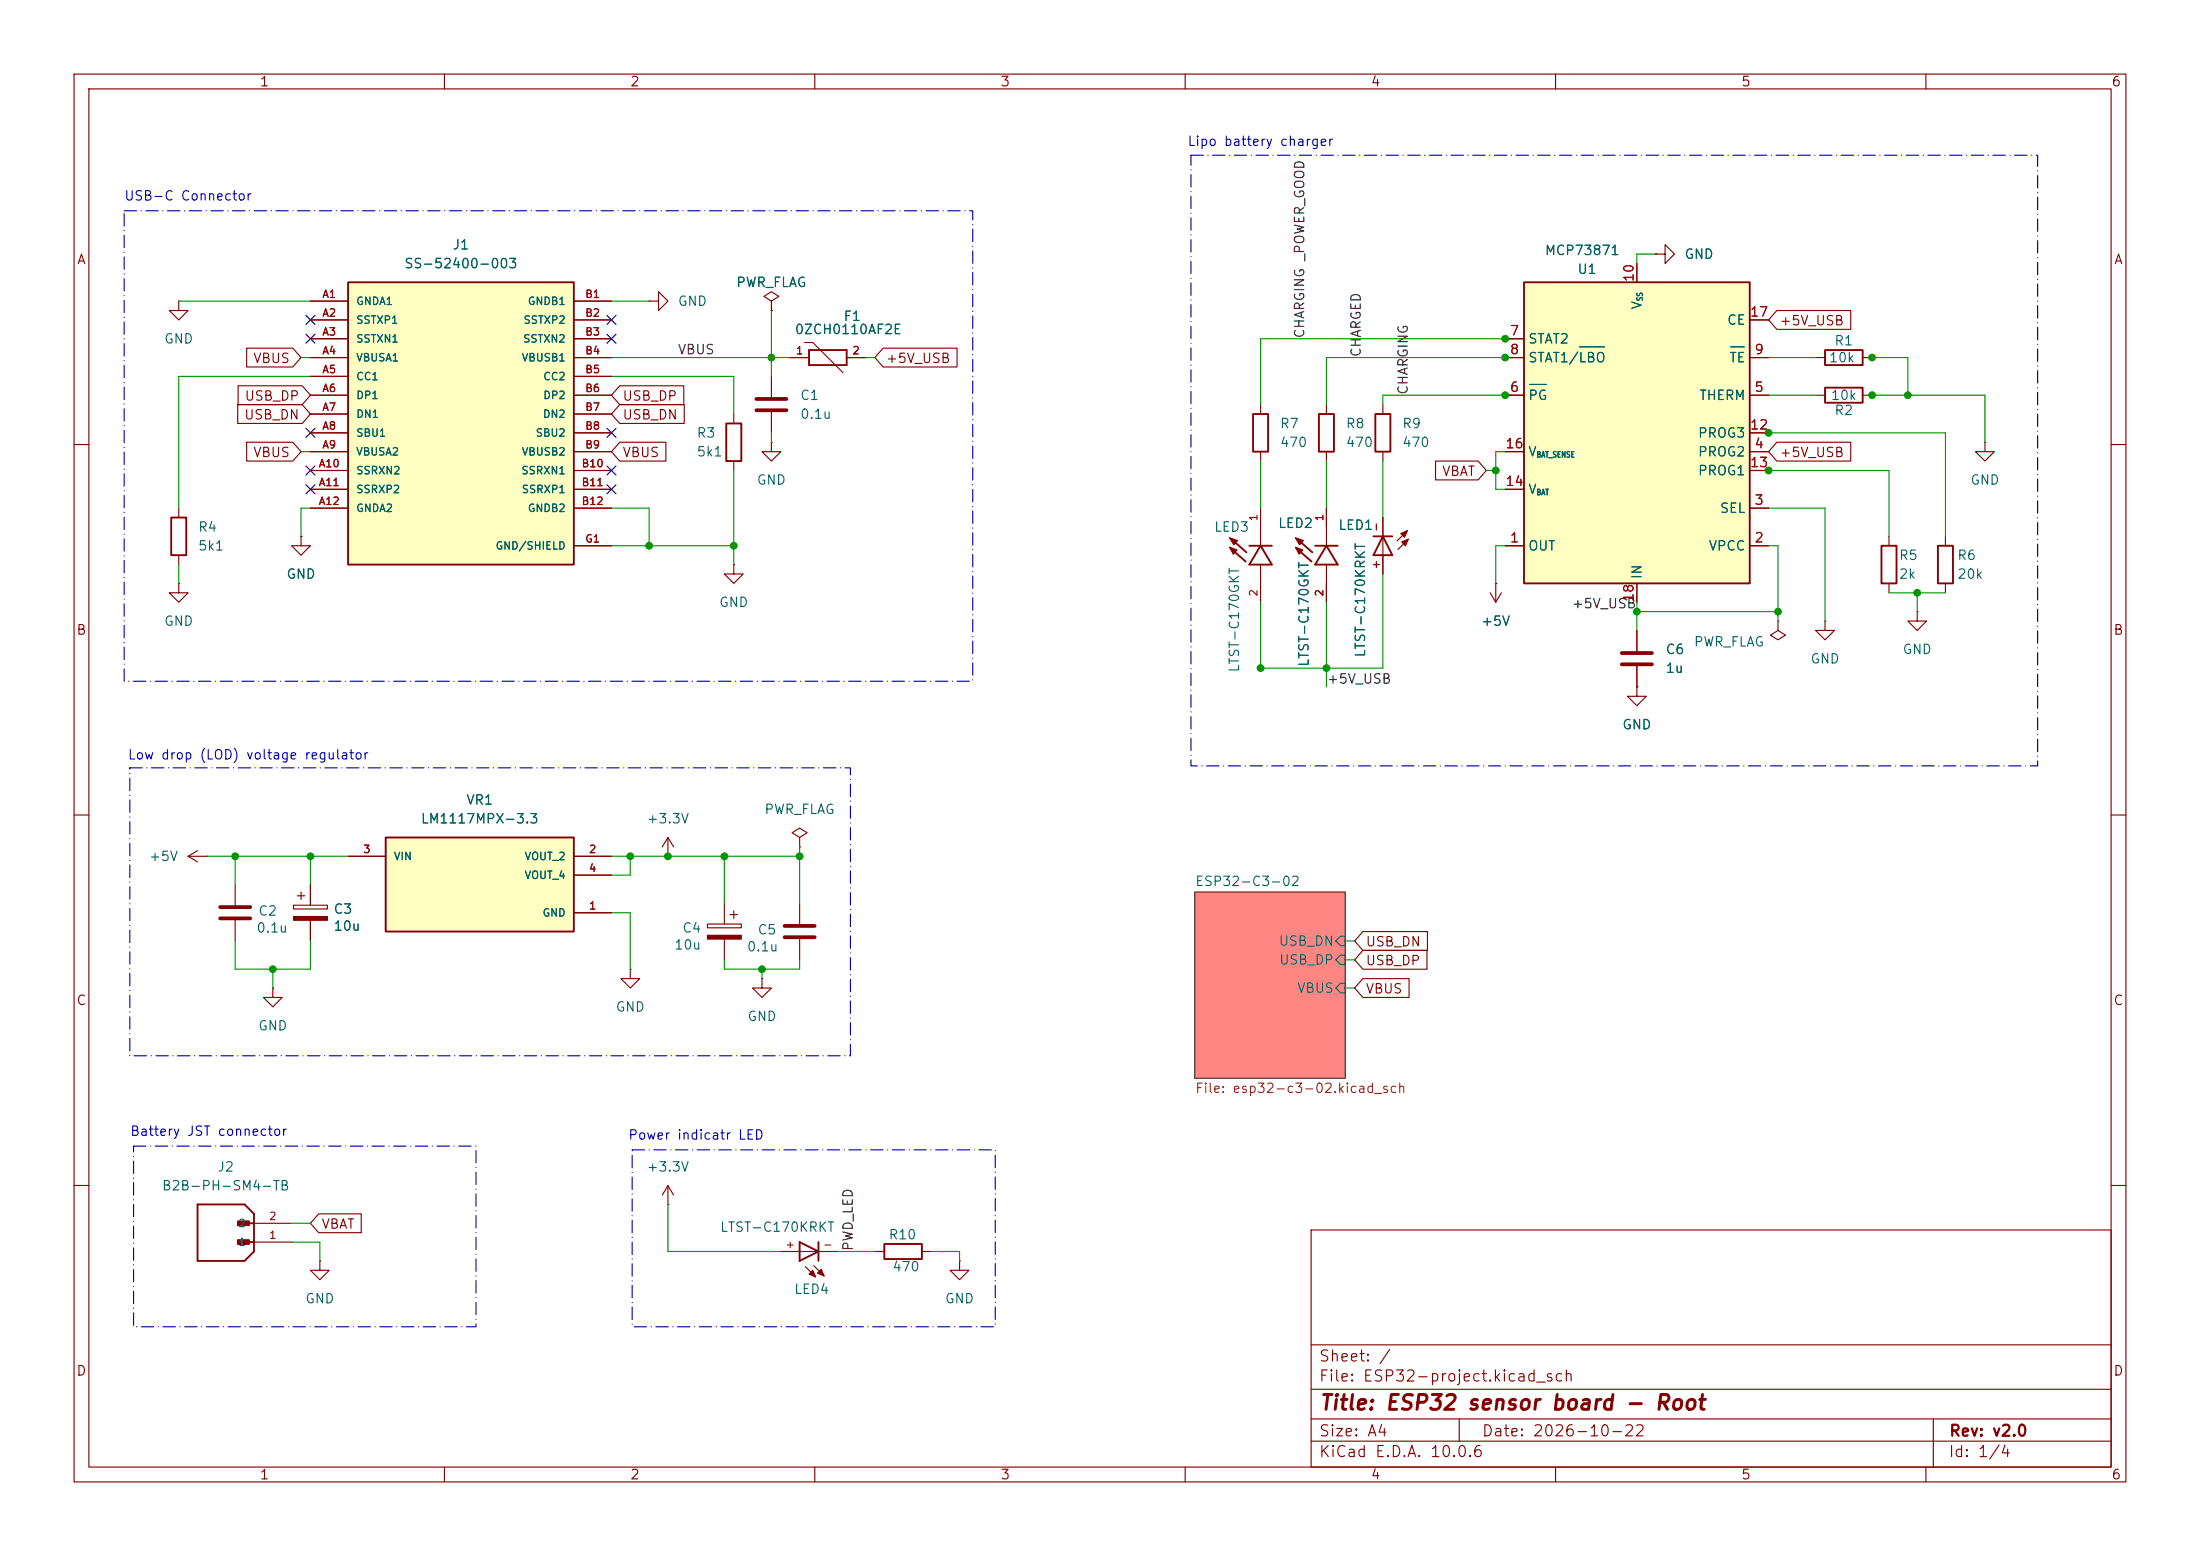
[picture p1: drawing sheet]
<svg xmlns="http://www.w3.org/2000/svg" width="297mm" height="210mm" viewBox="0 0 297 210" stroke-linecap="round" stroke-linejoin="round" font-family="sans-serif">
<g fill="none" stroke="#840000" stroke-width=".15">
<path d="M10 10h277v190h-277zM12 12h273v186h-273zM60 10v2M110 10v2M160 10v2M210 10v2M260 10v2M24.1 40.6v1.3h1.3l-1.3 1.3-1.2-1.3h1.2M24.1 40.6h.1M87.6 40.6h1.3v-1.2l1.3 1.2-1.3 1.3v-1.3M87.6 40.6h.1M104.1 40.6l1.1-.6-1.1-.6-1 .6 1 .6v1.3"/>
<path d="M104.1 41.9h.1M106.7 48.3h2.5M108.6 46.2h1.1l4.1 4.1M114.3 48.3h2.5M10 60h2M24.1 68.6v1.3M24.1 74.9v1.3M40.6 72.4v1.3h1.3l-1.3 1.2-1.2-1.2h1.2M40.6 72.4h.1M99.1 76.2v1.3h1.2l-1.2 1.2-1.3-1.2h1.3M99.1 76.2h.1M285 60h2"/>
<path d="M10 110h2M25.4 115.6l1.3 .7M25.4 115.6h2.5M26.7 114.8l-1.3 .8M27.9 115.6h.1M31.7 119.4v2.8M41.9 119.4v2.8M285 110h2M31.7 124.2v2.8M39.6 122.2h4.6v.5h-4.6zM40.1 120.9h1M40.6 120.4v1"/>
<path d="M41.9 124.2v2.8M10 160h2M177 166h108v32h-108zM285 160h2M60 198v2M110 198v2M160 198v2M177 194.5h108M177 191.5h108M177 187.5h108M177 181.5h108M197 191.5v3"/>
<path d="M210 198v2M260 198v2M261 191.5v6.5"/>
</g>
<path d="M161.3 120.4h20.3v25.1h-20.3z" fill="#ff8682" stroke="#ff8682" stroke-width=".14"/>
<path d="M161.3 120.4h20.3v25.1h-20.3z" fill="none" stroke="#333" stroke-width=".15"/>
<path d="M181 126.4h.6v1.2h-.6l-.7-.6zM181 128.9h.6v1.3h-.6l-.7-.7zM181 132.7h.6v1.3h-.6l-.7-.6z" fill="none" stroke="#006464" stroke-width=".15"/>
<path d="M29.7 122.4h4.1M29.7 124h4.1" fill="none" stroke="#840000" stroke-width=".51"/>
<path d="M109.2 47.2h5.1v2.1h-5.1zM23.1 69.9h2v5h-2z" fill="none" stroke="#840000" stroke-width=".25"/>
<path d="M39.6 123.7h4.6v.5h-4.6z" fill="#840000" stroke="#840000" stroke-width=".15"/>
<path d="M47 38.1h30.5v38.1h-30.5z" fill="#ffffc2"/>
<path d="M47 38.1h30.5v38.1h-30.5zM98 57.2h2.1v5h-2.1zM246.4 47.2h5.1v2.1h-5.1zM166.1 74l2.1 1.8M166.2 72.8l2.1 1.7M168.7 73.7h3M170.2 73.7l1.5 2.5h-3zM26.7 162.6h6.3l1.3 1.2v5.1l-1.3 1.3h-6.3zM32.4 167.6h1.9M32.4 165.1h1.9" fill="none" stroke="#840000" stroke-width=".25"/>
<g fill="none" stroke="#840000" stroke-width=".15">
<path d="M41.9 40.6h5.1M41.9 43.2h5.1M41.9 45.7h5.1M41.9 48.3h5.1M41.9 50.8h5.1M41.9 53.3h5.1M41.9 55.9h5.1M41.9 58.4h5.1M77.5 40.6h5M77.5 43.2h5M77.5 45.7h5M77.5 48.3h5"/>
<path d="M77.5 50.8h5M77.5 53.3h5M77.5 55.9h5M77.5 58.4h5M99.1 55.9v1.3M104.1 59.7v1.3h1.3l-1.3 1.2-1.2-1.2h1.2M104.1 59.7h.1M104.1 50.8v2.8M104.1 55.6v2.8M245.1 48.3h1.3M251.5 48.3h1.2M268 59.7v1.3h1.2l-1.2 1.2-1.3-1.2h1.3"/>
<path d="M268 59.7h.1M24.1 78.7v1.3h1.3l-1.3 1.3-1.2-1.3h1.2M24.1 78.7h.1M41.9 61h5.1M41.9 63.5h5.1M41.9 66h5.1M41.9 68.6h5.1M77.5 61h5M77.5 63.5h5M77.5 66h5M77.5 68.6h5M77.5 73.7h5"/>
<path d="M99.1 62.2v1.3M170.2 68.6v5.1M170.2 76.2v5.1M240 83.8v1.3l1 .6-1 .7-1-.7 1-.6M240 83.8h.1M258.8 82.6v1.2h1.3l-1.3 1.3-1.2-1.3h1.2M258.8 82.6h.1M107.9 113l1.1-.6-1.1-.6-1 .6 1 .6v1.3M107.9 114.3h.1M34.3 167.6h5.1M34.3 165.1h5.1"/>
</g>
<path d="M102.1 53.8h4.1M102.1 55.4h4.1" fill="none" stroke="#840000" stroke-width=".51"/>
<g fill="#840000" stroke="#840000" stroke-width=".14">
<path d="M32.1 167.3h1.6v.7h-1.6z"/>
<path d="M32.1 164.8h1.6v.6h-1.6z"/>
</g>
<g fill="#840000" stroke="#840000" stroke-width=".15">
<path d="M166 73.9l1 .3-.5 .6z"/>
<path d="M166 72.6l1.1 .4-.5 .5z"/>
</g>
<path d="M205.7 38.1h30.5v40.6h-30.5z" fill="#ffffc2"/>
<path d="M205.7 38.1h30.5v40.6h-30.5zM169.2 55.9h2v5.1h-2zM246.4 52.3h5.1v2.1h-5.1zM254 73.7h2v5h-2zM261.6 73.7h2.1v5h-2.1z" fill="none" stroke="#840000" stroke-width=".25"/>
<g fill="none" stroke="#840000" stroke-width=".15">
<path d="M221 35.6v2.5M223.5 34.3h1.3v-1.3l1.3 1.3-1.3 1.3v-1.3M223.5 34.3h.1M170.2 54.6v1.3M203.2 53.3h2.5M203.2 45.7h2.5M203.2 48.3h2.5M236.2 53.3h2.6M236.2 48.3h2.6M236.2 58.4h2.6M236.2 43.2h2.6M245.1 53.3h1.3"/>
<path d="M251.5 53.3h1.2M170.2 61v1.2M201.9 78.7h.1M201.9 78.7v2.6M203.2 73.7h2.5M203.2 61h2.5M203.2 66h2.5M221 78.7v2.6M236.2 73.7h2.6M236.2 68.6h2.6M236.2 61h2.6M236.2 63.5h2.6"/>
<path d="M255 72.4v1.3M255 78.7v1.3M262.6 72.4v1.3M262.6 78.7v1.3M201.2 80l.7 1.3M202.7 80l-.8 1.3M221 92.7v1.3h1.2l-1.2 1.3-1.3-1.3h1.3M221 92.7h.1M221 85.1v2.8M221 89.9v2.8M246.4 83.8v1.3h1.2l-1.2 1.3-1.3-1.3h1.3M246.4 83.8h.1"/>
<path d="M43.2 170.2v1.3h1.2l-1.2 1.2-1.3-1.2h1.3M43.2 170.2h.1"/>
</g>
<path d="M206.5 51.9h2.3M213.2 46.8h3.4M233.6 46.8h1.9" fill="none" stroke="#006464" stroke-width=".15"/>
<path d="M218.9 88.1h4.1M218.9 89.7h4.1" fill="none" stroke="#840000" stroke-width=".51"/>
<path d="M52.1 113h25.4v12.7h-25.4z" fill="#ffffc2"/>
<path d="M178.1 55.9h2v5.1h-2zM185.7 55.9h2v5.1h-2zM175 74l2.1 1.8M175.1 72.8l2.1 1.7M177.5 73.7h3.1M179.1 73.7l1.5 2.5h-3.1zM185.4 72.4h2.6M186.7 72.4l1.3 2.5h-2.6zM52.1 113h25.4v12.7h-25.4zM107.9 167.6l2.6 1.3-2.6 1.3zM110.5 167.6v2.6M119.4 167.9h5.1v2h-5.1z" fill="none" stroke="#840000" stroke-width=".25"/>
<g fill="none" stroke="#840000" stroke-width=".15">
<path d="M221 35.6v2.5M223.5 34.3h.1M32.1 54.6h8.7l1.1 1.3-1.1 1.3h-8.7zM32.1 52.1h8.7l1.1 1.2-1.1 1.3h-8.7zM33.3 59.7h6.2l1.1 1.3-1.1 1.2h-6.2zM33.3 47h6.2l1.1 1.3-1.1 1.2h-6.2zM41.9 40.6h5.1M41.9 43.2h5.1M41.9 45.7h5.1M41.9 48.3h5.1M41.9 50.8h5.1M41.9 53.3h5.1"/>
<path d="M41.9 55.9h5.1M41.9 58.4h5.1M77.5 40.6h5M77.5 43.2h5M77.5 45.7h5M77.5 48.3h5M77.5 50.8h5M77.5 53.3h5M77.5 55.9h5M77.5 58.4h5M83.7 54.6h8.7v2.6h-8.7l-1.2-1.3zM83.7 59.7h6.2v2.5h-6.2l-1.2-1.2z"/>
<path d="M83.7 52.1h8.6v2.5h-8.6l-1.2-1.3zM104.1 41.9h.1M106.7 48.3h2.5M114.3 48.3h2.5M119.2 47h10v2.5h-10l-1.1-1.2zM179.1 54.6v1.3M186.7 54.6v1.3M203.2 45.7h2.5M203.2 48.3h2.5M203.2 53.3h2.5M236.2 43.2h2.6M236.2 48.3h2.6"/>
<path d="M236.2 53.3h2.6M236.2 58.4h2.6M239.9 59.7h10v2.5h-10l-1.1-1.2zM239.9 41.9h10v2.6h-10l-1.1-1.3zM40.6 72.4h.1M41.9 61h5.1M41.9 63.5h5.1M41.9 66h5.1M41.9 68.6h5.1M77.5 61h5M77.5 63.5h5M77.5 66h5"/>
<path d="M77.5 68.6h5M77.5 73.7h5M179.1 61v1.2M179.1 68.6v5.1M179.1 76.2v5.1M186.7 61v1.2M186.7 69.9v7.6M190 71.6l-1.4 1.4M190.1 72.8l-1.4 1.4M193.8 62.2h5.7l1.2 1.3-1.2 1.3h-5.7zM201.9 78.7h.1M203.2 61h2.5"/>
<path d="M203.2 66h2.5M203.2 73.7h2.5M221 78.7v2.6M236.2 61h2.6M236.2 63.5h2.6M236.2 68.6h2.6M236.2 73.7h2.6M221 92.7h.1M221 85.1v2.8M221 89.9v2.8M41.9 119.4v2.8M47 115.6h5.1"/>
<path d="M77.5 115.6h5M77.5 118.1h5M90.2 115.6h.1M90.2 113v2.6M90.2 113l-.8 1.3M90.2 113l.7 1.3M36.8 133.4v1.2h1.3l-1.3 1.3-1.2-1.3h1.2M36.8 133.4h.1M41.9 124.2v2.8M77.5 123.2h5M85.1 130.8v1.3h1.3l-1.3 1.3-1.3-1.3h1.3M85.1 130.8h.1"/>
<path d="M95.5 124.7h4.6v.5h-4.6zM97.8 121.9v2.8M97.8 126.7v2.8M98.6 123.4h1M99.1 122.9v1.1M102.9 132.1v1.3h1.2l-1.2 1.2-1.3-1.2h1.3M102.9 132.1h.1M107.9 121.9v2.8M107.9 126.7v2.8M184 128.3h8.6v2.5h-8.6l-1.1-1.3zM184 132.1h6.2v2.5h-6.2l-1.1-1.2zM184 125.7h8.7v2.6h-8.7l-1.1-1.3z"/>
<path d="M43 163.8h5.8v2.6h-5.8l-1.1-1.3zM90.2 162.6h.1M90.2 160l-.8 1.3M90.2 160l.7 1.3M90.2 160v2.6M105.4 168.9h7.6M108.7 170.9l1.4 1.4M109.9 170.8l1.4 1.4M118.1 168.9h1.3M124.5 168.9h1.2M129.5 170.2v1.3h1.3l-1.3 1.2-1.2-1.2h1.2M129.5 170.2h.1"/>
</g>
<g fill="#840000" stroke="#840000" stroke-width=".15">
<path d="M110.4 171.8l.5-.5 .4 .9z"/>
<path d="M109.2 172l.5-.5 .4 .8z"/>
<path d="M95.5 126.2h4.6v.5h-4.6z"/>
<path d="M189.1 72l.9-.4-.4 .9z"/>
<path d="M189.2 73.2l.9-.4-.4 .9z"/>
<path d="M174.9 73.9l1 .3-.5 .6z"/>
<path d="M174.9 72.6l1.1 .4-.5 .5z"/>
</g>
<path d="M105.9 125h4.1M105.9 126.5h4.1" fill="none" stroke="#840000" stroke-width=".51"/>
<g fill="none" stroke="#009600" stroke-width=".15">
<path d="M223.5 34.3h-2.5v1.3M24.1 40.6h17.8M40.6 48.3h1.3M41.9 50.8h-17.8v17.8M82.5 48.3h24.2M82.5 50.8h16.6v5.1M82.5 40.6h5.1M104.1 41.9v8.9M104.1 58.4v1.3M116.8 48.3h1.3M204.2 48.3h-25.1v6.3M204.2 53.3h-17.5v1.3"/>
<path d="M204.2 45.7h-34v8.9M238.5 58.4h24.1v14M238.8 48.3h6.3M238.8 53.3h6.3M252.5 48.3h5.1v5M252.5 53.3h15.5v6.4M24.1 76.2v2.5M40.6 61h1.3M41.9 68.6h-1.3v3.8M82.5 73.7h16.6M82.5 68.6h5.1v5.1M99.1 63.5v12.7"/>
<path d="M170.2 62.2v6.4M179.1 62.2v6.4M186.7 62.2v7.7M186.7 77.5v12.7h-16.8M200.7 63.5h1.2M203.2 73.7h-1.3v5M203.2 61h-1.3v5h1.3M238.5 63.5h16.5v8.9M238.8 73.7h1.2v10.1M238.8 68.6h7.6v15.2M170.2 81.3v8.9M179.1 81.3v11.4"/>
<path d="M221 81.3v3.8M221 82.6h19M255 80h7.6M258.8 80v2.6M27.9 115.6h19.1M31.7 115.6v3.8M41.9 115.6v3.8M82.5 115.6h25.4M85.1 115.6v2.5h-2.6M97.8 115.6v6.3M107.9 114.3v7.6M31.7 127v3.8h10.2v-3.8"/>
<path d="M36.8 130.8v2.6M82.5 123.2h2.6v7.6M97.8 129.5v1.3h10.1v-1.3M102.9 130.8v1.3M181.6 133.4h1.3M181.6 127h1.3M181.6 129.5h1.3M39.4 167.6h3.8v2.6M39.4 165.1h2.5M90.2 162.6v6.3h15.2M113 168.9h5.1M125.7 168.9h3.8v1.3"/>
</g>
<g fill="none" stroke="#000084" stroke-width=".15">
<path d="M41.3 42.6l1.2 1.2M41.3 45.1l1.2 1.2M41.3 57.8l1.2 1.2M42.5 42.6l-1.2 1.2M42.5 45.1l-1.2 1.2M42.5 57.8l-1.2 1.2M81.9 57.8l1.3 1.2M81.9 45.1l1.3 1.2M81.9 42.6l1.3 1.2M83.2 57.8l-1.3 1.2M83.2 45.1l-1.3 1.2M83.2 42.6l-1.3 1.2"/>
<path d="M41.3 65.4l1.2 1.2M41.3 62.9l1.2 1.2M42.5 65.4l-1.2 1.2M42.5 62.9l-1.2 1.2M81.9 65.4l1.3 1.2M81.9 62.9l1.3 1.2M83.2 65.4l-1.3 1.2M83.2 62.9l-1.3 1.2"/>
</g>
<path d="M16.8 28.4h114.5v63.5h-114.5zM160.8 21h114.3v82.4h-114.3zM17.5 103.6h97.3v38.9h-97.3zM18 154.7h46.3v24.4h-46.3zM85.3 155.2h49.1v23.9h-49.1z" fill="none" stroke="#0000c2" stroke-width=".15" stroke-dasharray="1.7 .6 0 .6"/>
<path d="M206.5 51.9h2.3M213.2 46.8h3.4M233.6 46.8h1.9" fill="none" stroke="#006464" stroke-width=".15"/>
<g fill="#009600" stroke="#009600" stroke-width=".14">
<circle cx="85.1" cy="115.6" r=".46"/>
<circle cx="97.8" cy="115.6" r=".46"/>
<circle cx="107.9" cy="115.6" r=".46"/>
<circle cx="90.2" cy="115.6" r=".46"/>
<circle cx="102.9" cy="130.8" r=".46"/>
<circle cx="203.2" cy="53.3" r=".46"/>
<circle cx="203.2" cy="48.3" r=".46"/>
<circle cx="203.2" cy="45.7" r=".46"/>
<circle cx="104.1" cy="48.3" r=".46"/>
<circle cx="99.1" cy="73.7" r=".46"/>
<circle cx="179.1" cy="90.2" r=".46"/>
<circle cx="170.2" cy="90.2" r=".46"/>
<circle cx="201.9" cy="63.5" r=".46"/>
<circle cx="252.7" cy="48.3" r=".46"/>
<circle cx="240" cy="82.6" r=".46"/>
<circle cx="257.6" cy="53.3" r=".46"/>
<circle cx="258.8" cy="80" r=".46"/>
<circle cx="252.7" cy="53.3" r=".46"/>
<circle cx="238.8" cy="58.4" r=".46"/>
<circle cx="238.8" cy="63.5" r=".46"/>
<circle cx="221" cy="82.6" r=".46"/>
<circle cx="41.9" cy="115.6" r=".46"/>
<circle cx="87.6" cy="73.7" r=".46"/>
<circle cx="31.7" cy="115.6" r=".46"/>
<circle cx="36.8" cy="130.8" r=".46"/>
</g>
<text font-size="2" fill="#840000" x="178" y="190.8">Title: ESP32 sensor board - Root</text>
<g font-size="1.5" fill="#840000">
<text x="178" y="184.1">Sheet: /</text>
<text x="178" y="186.8">File: ESP32-project.kicad_sch</text>
<text x="178" y="197">KiCad E.D.A. 10.0.6</text>
<text x="178" y="194.2">Size: A4</text>
<text x="200" y="194.2">Date: 2026-10-22</text>
<text x="263" y="197">Id: 1/4</text>
<text x="263" y="194.2">Rev: v2.0</text>
</g>
<g font-size="1.3" fill="#840000">
<text x="35" y="12">1</text>
<text x="85" y="12">2</text>
<text x="135" y="12">3</text>
<text x="185" y="12">4</text>
<text x="235" y="12">5</text>
<text x="285" y="12">6</text>
<text x="10.3" y="36">A</text>
<text x="285.3" y="36">A</text>
<text x="240.2" y="44.2">+5V_USB</text>
<text x="34.1" y="49.3">VBUS</text>
<text x="119.5" y="49.3">+5V_USB</text>
<text x="32.9" y="56.9">USB_DN</text>
<text x="32.9" y="54.4">USB_DP</text>
<text x="84" y="56.9">USB_DN</text>
<text x="84" y="54.4">USB_DP</text>
<text x="34.1" y="62">VBUS</text>
<text x="84" y="62">VBUS</text>
<text x="194.6" y="64.6">VBAT</text>
<text x="240.2" y="62">+5V_USB</text>
<text x="10.2" y="86">B</text>
<text x="285.2" y="86">B</text>
<text x="184.3" y="130.6">USB_DP</text>
<text x="184.3" y="128.1">USB_DN</text>
<text x="10.2" y="136">C</text>
<text x="184.3" y="134.4">VBUS</text>
<text x="285.2" y="136">C</text>
<text x="43.3" y="166.2">VBAT</text>
<text x="10.2" y="186">D</text>
<text x="285.2" y="186">D</text>
<text x="35" y="200">1</text>
<text x="85" y="200">2</text>
<text x="135" y="200">3</text>
<text x="185" y="200">4</text>
<text x="235" y="200">5</text>
<text x="285" y="200">6</text>
</g>
<g font-size="1.3" fill="#0000c2">
<text x="160.2" y="20">Lipo battery charger</text>
<text x="16.7" y="27.4">USB-C Connector</text>
<text x="17.2" y="102.8">Low drop (LOD) voltage regulator</text>
<text x="17.5" y="153.6">Battery JST connector</text>
<text x="84.7" y="154.1">Power indicatr LED</text>
</g>
<g font-size="1.3" fill="#006464">
<text x="61" y="34">J1</text>
<text x="208.5" y="34.7">MCP73871</text>
<text x="227.3" y="35.3">GND</text>
<text x="54.5" y="36.5">SS-52400-003</text>
<text x="91.4" y="41.6">GND</text>
<text x="99.3" y="39.1">PWR_FLAG</text>
<text x="212.9" y="37.3">U1</text>
<text x="221.9" y="41.9" transform="rotate(-90 221.9 41.9)">V</text>
<text x="22.1" y="46.7">GND</text>
<text x="107.2" y="45.4">0ZCH0110AF2E</text>
<text x="113.8" y="43.6">F1</text>
<text x="206.2" y="46.7">STAT2</text>
<text x="233.1" y="44.1">CE</text>
<text x="247.6" y="46.9">R1</text>
<text x="206.2" y="49.2">STAT1/LBO</text>
<text x="233.4" y="49.2">TE</text>
<text x="246.8" y="49.2">10k</text>
<text x="94" y="59.4">R3</text>
<text x="107.9" y="54.3">C1</text>
<text x="107.9" y="56.8">0.1u</text>
<text x="172.7" y="58.1">R7</text>
<text x="181.6" y="58.1">R8</text>
<text x="189.2" y="58.1">R9</text>
<text x="206.2" y="54.3">PG</text>
<text x="229.1" y="59.4">PROG3</text>
<text x="229.3" y="54.3">THERM</text>
<text x="247.1" y="54.3">10k</text>
<text x="247.6" y="56.3">R2</text>
<text x="94" y="61.9">5k1</text>
<text x="102.1" y="65.7">GND</text>
<text x="172.7" y="60.7">470</text>
<text x="181.6" y="60.7">470</text>
<text x="189.2" y="60.7">470</text>
<text x="206.2" y="61.9">V</text>
<text x="229.1" y="61.9">PROG2</text>
<text x="229.1" y="64.5">PROG1</text>
<text x="265.9" y="65.7">GND</text>
<text x="172.5" y="71.6">LED2</text>
<text x="180.6" y="71.8">LED1</text>
<text x="206.2" y="67">V</text>
<text x="232.1" y="69.5">SEL</text>
<text x="26.7" y="72.1">R4</text>
<text x="26.7" y="74.6">5k1</text>
<text x="163.8" y="72.1">LED3</text>
<text x="206.2" y="74.6">OUT</text>
<text x="230.6" y="74.6">VPCC</text>
<text x="256.3" y="75.9">R5</text>
<text x="264.1" y="75.9">R6</text>
<text x="38.6" y="78.4">GND</text>
<text x="97" y="82.2">GND</text>
<text x="221.9" y="78.3" transform="rotate(-90 221.9 78.3)">IN</text>
<text x="256.3" y="78.4">2k</text>
<text x="264.1" y="78.4">20k</text>
<text x="22.1" y="84.8">GND</text>
<text x="184.6" y="88.8" transform="rotate(-90 184.6 88.8)">LTST-C170KRKT</text>
<text x="199.9" y="84.8">+5V</text>
<text x="224.8" y="88.6">C6</text>
<text x="228.6" y="87.6">PWR_FLAG</text>
<text x="244.3" y="89.9">GND</text>
<text x="256.8" y="88.6">GND</text>
<text x="167.6" y="90.8" transform="rotate(-90 167.6 90.8)">LTST-C170GKT</text>
<text x="177" y="90.1" transform="rotate(-90 177 90.1)">LTST-C170GKT</text>
<text x="224.8" y="91.1">1u</text>
<text x="218.9" y="98.8">GND</text>
<text x="56.7" y="111.5">LM1117MPX-3.3</text>
<text x="62.9" y="108.9">VR1</text>
<text x="87.2" y="111.5">+3.3V</text>
<text x="103.1" y="110.2">PWR_FLAG</text>
<text x="20" y="116.5">+5V</text>
<text x="161.3" y="119.9">ESP32-C3-02</text>
<text x="34.8" y="123.9">C2</text>
<text x="44.9" y="123.6">C3</text>
<text x="44.9" y="125.9">10u</text>
<text x="34.5" y="126.2">0.1u</text>
<text x="90.9" y="128.5">10u</text>
<text x="92" y="126.2">C4</text>
<text x="100.7" y="128.7">0.1u</text>
<text x="102.2" y="126.4">C5</text>
<text x="172.5" y="128">USB_DN</text>
<text x="172.6" y="130.5">USB_DP</text>
<text x="83" y="136.9">GND</text>
<text x="175" y="134.3">VBUS</text>
<text x="34.8" y="139.4">GND</text>
<text x="100.8" y="138.1">GND</text>
<text x="21.8" y="161">B2B-PH-SM4-TB</text>
<text x="29.3" y="158.4">J2</text>
<text x="87.2" y="158.4">+3.3V</text>
<text x="97.1" y="166.6">LTST-C170KRKT</text>
<text x="119.9" y="167.6">R10</text>
<text x="120.4" y="171.9">470</text>
<text x="41.1" y="176.2">GND</text>
<text x="107.1" y="175">LED4</text>
<text x="127.5" y="176.2">GND</text>
</g>
<g font-size="1.3" fill="#a90000">
<text x="220.8" y="38.2" transform="rotate(-90 220.8 38.2)">10</text>
<text x="203.7" y="45.6">7</text>
<text x="236.2" y="43">17</text>
<text x="203.7" y="53.2">6</text>
<text x="203.7" y="48.1">8</text>
<text x="236.8" y="53.2">5</text>
<text x="236.8" y="48.1">9</text>
<text x="236.2" y="58.3">12</text>
<text x="203.1" y="65.9">14</text>
<text x="203.1" y="60.8">16</text>
<text x="236.2" y="63.4">13</text>
<text x="236.8" y="60.8">4</text>
<text x="236.8" y="68.4">3</text>
<text x="203.7" y="73.5">1</text>
<text x="236.8" y="73.5">2</text>
<text x="220.8" y="81.3" transform="rotate(-90 220.8 81.3)">18</text>
</g>
<g font-size="1.3" fill="#0f0f0f">
<text x="176.4" y="45.7" transform="rotate(-90 176.4 45.7)">CHARGING _POWER_GOOD</text>
<text x="91.4" y="48.1">VBUS</text>
<text x="184" y="48.3" transform="rotate(-90 184 48.3)">CHARGED</text>
<text x="190.4" y="53.4" transform="rotate(-90 190.4 53.4)">CHARGING</text>
<text x="212.1" y="82.4">+5V_USB</text>
<text x="179" y="92.6">+5V_USB</text>
<text x="115.4" y="168.9" transform="rotate(-90 115.4 168.9)">PWD_LED</text>
</g>
<text font-size="1.3" fill="#725600" x="161.3" y="147.8">File: esp32-c3-02.kicad_sch</text>
<g font-size="1" fill="#a90000">
<text x="43.4" y="40.5">A1</text>
<text x="78.9" y="40.5">B1</text>
<text x="43.4" y="43">A2</text>
<text x="43.4" y="45.5">A3</text>
<text x="78.9" y="43">B2</text>
<text x="78.9" y="45.5">B3</text>
<text x="43.4" y="48.1">A4</text>
<text x="43.4" y="50.6">A5</text>
<text x="43.4" y="53.2">A6</text>
<text x="78.9" y="48.1">B4</text>
<text x="78.9" y="50.6">B5</text>
<text x="78.9" y="53.2">B6</text>
<text x="107.4" y="48.1">1</text>
<text x="115" y="48.1">2</text>
<text x="43.4" y="55.7">A7</text>
<text x="43.4" y="58.2">A8</text>
<text x="78.9" y="55.7">B7</text>
<text x="78.9" y="58.2">B8</text>
<text x="42.9" y="63.3">A10</text>
<text x="42.9" y="65.9">A11</text>
<text x="43.4" y="60.8">A9</text>
<text x="78.4" y="63.3">B10</text>
<text x="78.4" y="65.9">B11</text>
<text x="78.9" y="60.8">B9</text>
<text x="42.9" y="68.4">A12</text>
<text x="78.4" y="68.4">B12</text>
<text x="170" y="70.4" transform="rotate(-90 170 70.4)">1</text>
<text x="178.9" y="70.4" transform="rotate(-90 178.9 70.4)">1</text>
<text x="186.5" y="71.9" transform="rotate(-90 186.5 71.9)">-</text>
<text x="78.9" y="73.5">G1</text>
<text x="186.5" y="76.9" transform="rotate(-90 186.5 76.9)">+</text>
<text x="170" y="80.6" transform="rotate(-90 170 80.6)">2</text>
<text x="178.9" y="80.6" transform="rotate(-90 178.9 80.6)">2</text>
<text x="48.9" y="115.4">3</text>
<text x="79.4" y="115.4">2</text>
<text x="79.4" y="117.9">4</text>
<text x="79.4" y="123">1</text>
<text x="36.2" y="167.5">1</text>
<text x="36.2" y="164.9">2</text>
<text x="105.9" y="168.7">+</text>
<text x="111" y="168.7">-</text>
</g>
<g font-size="1" fill="#006464">
<text x="48" y="41.4">GNDA1</text>
<text x="71.2" y="41.4">GNDB1</text>
<text x="48" y="43.9">SSTXP1</text>
<text x="48" y="46.5">SSTXN1</text>
<text x="70.5" y="46.5">SSTXN2</text>
<text x="70.6" y="43.9">SSTXP2</text>
<text x="48" y="49">VBUSA1</text>
<text x="48" y="51.6">CC1</text>
<text x="70.3" y="49">VBUSB1</text>
<text x="73.3" y="51.6">CC2</text>
<text x="48" y="54.1">DP1</text>
<text x="48" y="56.6">DN1</text>
<text x="48" y="59.2">SBU1</text>
<text x="72.2" y="59.2">SBU2</text>
<text x="73.2" y="56.6">DN2</text>
<text x="73.3" y="54.1">DP2</text>
<text x="48" y="61.7">VBUSA2</text>
<text x="48" y="64.3">SSRXN2</text>
<text x="70.3" y="64.3">SSRXN1</text>
<text x="70.3" y="61.7">VBUSB2</text>
<text x="48" y="66.8">SSRXP2</text>
<text x="48" y="69.3">GNDA2</text>
<text x="70.3" y="66.8">SSRXP1</text>
<text x="71.2" y="69.3">GNDB2</text>
<text x="66.8" y="74.4">GND/SHIELD</text>
<text x="53.1" y="116.3">VIN</text>
<text x="70.7" y="116.3">VOUT_2</text>
<text x="70.7" y="118.9">VOUT_4</text>
<text x="73.2" y="124">GND</text>
<text x="32.1" y="165.9">2</text>
<text x="32.1" y="168.4">1</text>
</g>
<g font-size=".8" fill="#006464">
<text x="222" y="40.7" transform="rotate(-90 222 40.7)">SS</text>
<text x="207.4" y="61.9">BAT_SENSE</text>
<text x="207.4" y="67">BAT</text>
</g>
</svg>
